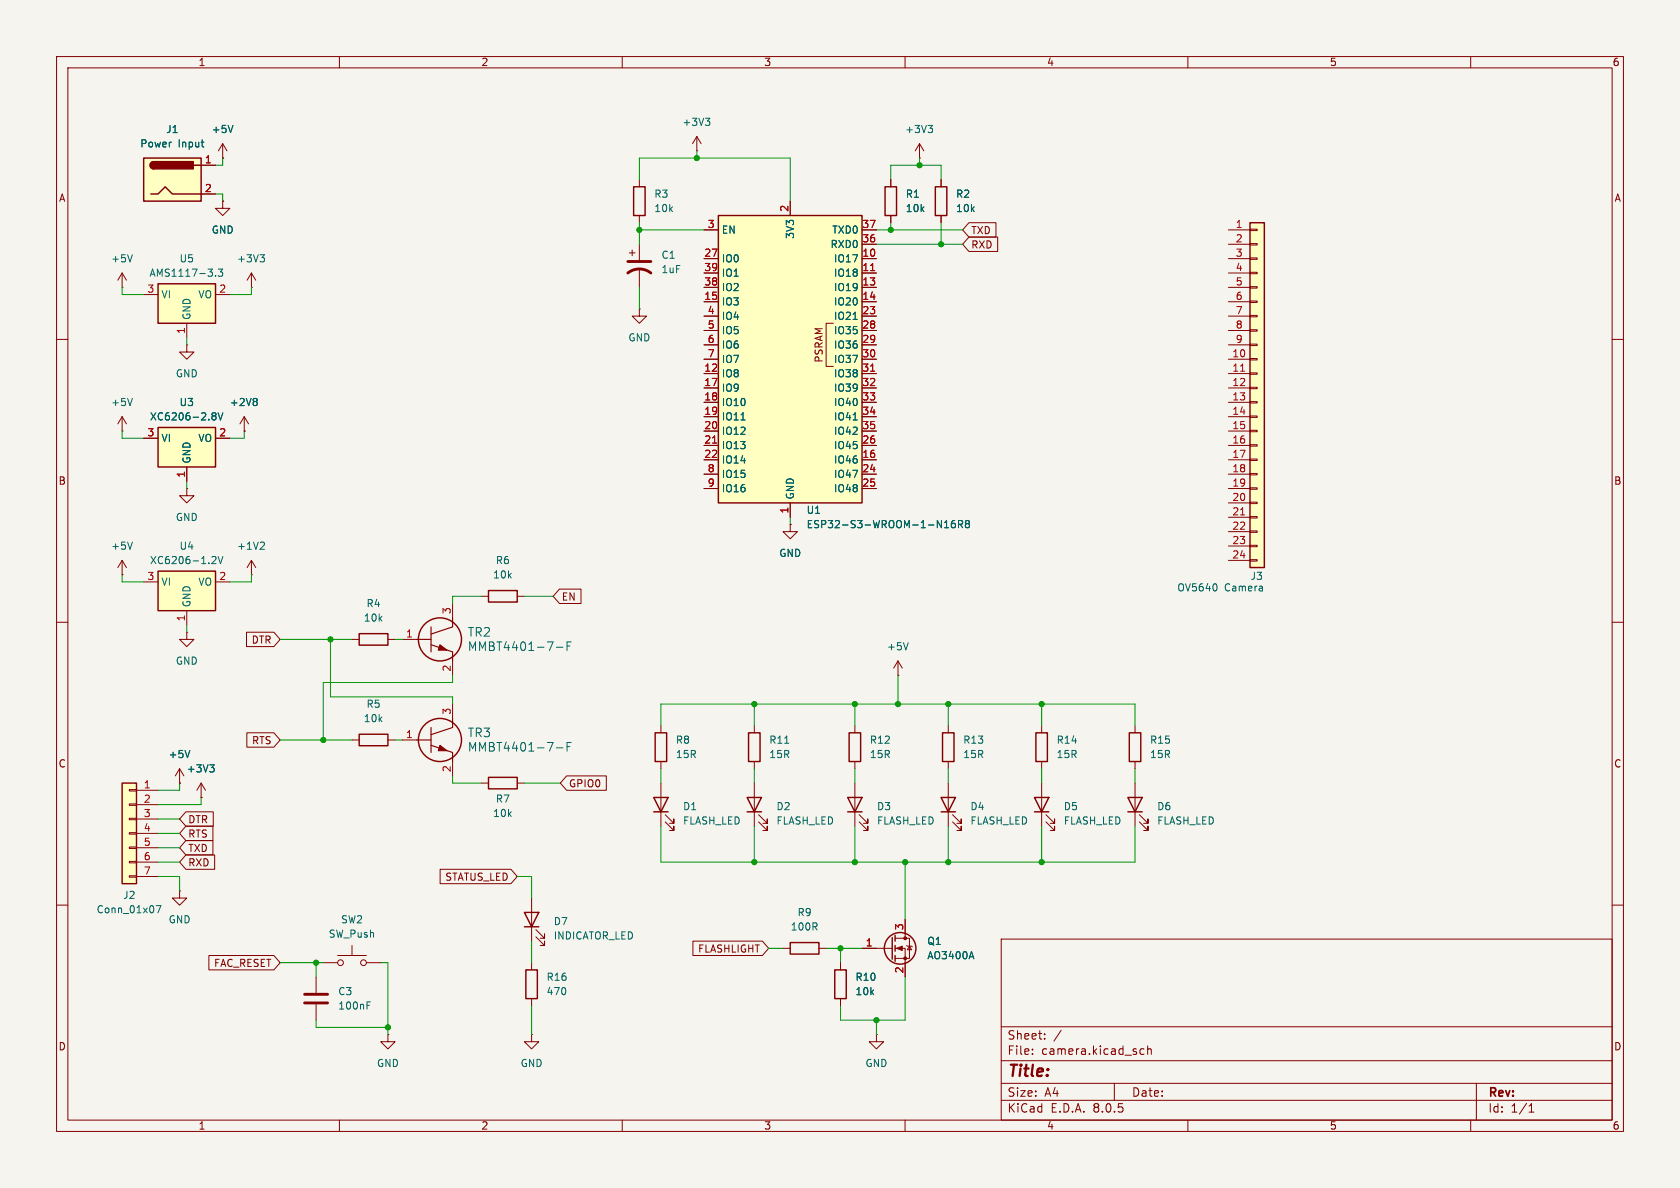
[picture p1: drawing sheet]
<svg xmlns="http://www.w3.org/2000/svg" width="297mm" height="210mm" viewBox="0 0 297 210" stroke-linecap="round" stroke-linejoin="round" font-family="sans-serif">
<path d="M0 0h297v210h-297z" fill="#f5f4ef" stroke="#f5f4ef" stroke-width=".18"/>
<g fill="none" stroke="#840000" stroke-width=".18">
<path d="M10 10h277v190h-277zM12 12h273v186h-273zM60 10v2M110 10v2M160 10v2M210 10v2M260 10v2M113 31.8v1.2M113 38.1v1.3M162.6 27.9h.1M162.6 25.4l-.8 1.3M162.6 25.4v2.5"/>
<path d="M162.6 25.4l.7 1.3M166.4 31.8v1.2M166.4 38.1v1.3M10 60h2M21.6 50.8h.1M21.6 48.3l-.8 1.2M21.6 48.3v2.5M21.6 48.3l.8 1.2M44.4 50.8h.1M44.4 48.3l-.7 1.2M44.4 48.3v2.5M44.4 48.3l.8 1.2"/>
<path d="M111.3 44.7h1M111.8 44.2v1M113 54.6v1.3h1.3l-1.3 1.3-1.2-1.3h1.2M113 54.6h.1M113 43.2v2.8M113 47.5v3.3M285 60h2M139.7 92.7v1.3h1.3l-1.3 1.3-1.3-1.3h1.3M139.7 92.7h.1M10 110h2M285 110h2M71.1 130.8h2.6"/>
<path d="M80 124.5v2.5M80 134.6v2.6M85.1 138.4h1.3M91.4 138.4h1.3M10 160h2M285 160h2M138.4 167.6h1.3M144.8 167.6h1.2M177 166h108v32h-108zM60 198v2M110 198v2M160 198v2"/>
<path d="M177 194.5h108M177 191.5h108M177 187.5h108M177 181.5h108M182.5 186.3v.1M182.5 185.5v.1M184.7 183.6v.1M184.7 182.8v.1M187.6 182.1l-1.3 2M197 191.5v3M202.2 185.5l-.4-.1-.3 .3v.4l.2 .2h.5M202.9 185.5l.2-.1 .4 .1v.9"/>
<path d="M202.9 184.9v1.5M210 198v2M260 198v2M261 191.5v6.5M270.3 196.6h.9M270.3 195.5l.4-.4v1.5"/>
</g>
<g fill="none" stroke="#840000" stroke-width=".25">
<path d="M112 33h2v5.1h-2zM165.4 33h2v5.1h-2zM86.4 137.4h5v2h-5zM139.7 166.6h5.1v2.1h-5.1z"/>
<circle cx="77.8" cy="130.8" r="3.8"/>
</g>
<path d="M164.1 22.2h.8l-.5 .5M164.6 22.7l.3 .2v.3l-.3 .2M23.4 45l-.4 1.3M46 45h.7l-.4 .5M46.5 45.5l.2 .3v.3l-.2 .2M98.4 132.2h1.1M100.2 132h.6M101 131.3h-.8v1.5" fill="none" stroke="#006464" stroke-width=".18"/>
<path d="M73.7 130.8h2.5M76.2 128.6v4.4M76.2 131.7l3.8 1.3v1.6M80 127v1.6l-3.8 1.3" fill="none" stroke="#840000" stroke-width=".2"/>
<path d="M77.8 131.7l1.2 1h-1.5z" fill="#840000" stroke="#840000" stroke-width=".18"/>
<path d="M111 48.3a3.3 3.3 0 0 1 4.1 0M111 46.2h4.1" fill="none" stroke="#840000" stroke-width=".51"/>
<path d="M127 38.1h25.4v50.8h-25.4z" fill="#ffffc2"/>
<path d="M127 38.1h25.4v50.8h-25.4z" fill="none" stroke="#840000" stroke-width=".25"/>
<g fill="none" stroke="#840000" stroke-width=".18">
<path d="M139.7 35.6v2.5M124.5 45.7h2.5M124.5 48.3h2.5M124.5 50.8h2.5M124.5 53.3h2.5M124.5 55.9h2.5M124.5 58.4h2.5M124.5 40.6h2.5M147.3 57.2h-1.3v7.6h1.3M152.4 45.7h2.5M152.4 48.3h2.5M152.4 50.8h2.5"/>
<path d="M152.4 53.3h2.5M152.4 55.9h2.5M152.4 58.4h2.5M152.4 40.6h2.5M152.4 43.2h2.5M124.5 66h2.5M124.5 68.6h2.5M124.5 71.1h2.5M124.5 73.7h2.5M124.5 76.2h2.5M124.5 78.7h2.5M124.5 61h2.5"/>
<path d="M124.5 63.5h2.5M152.4 66h2.5M152.4 68.6h2.5M152.4 71.1h2.5M152.4 73.7h2.5M152.4 76.2h2.5M152.4 78.7h2.5M152.4 61h2.5M152.4 63.5h2.5M124.5 81.3h2.5M124.5 83.8h2.5M124.5 86.4h2.5"/>
<path d="M139.7 88.9v2.5M152.4 81.3h2.5M152.4 83.8h2.5M152.4 86.4h2.5M158.7 119.4h.1M158.7 116.8l-.7 1.3M158.7 116.8v2.6M158.7 116.8l.8 1.3"/>
</g>
<path d="M153.9 47.8h.7M126 78.3h.7M153.9 65.6h.7" fill="none" stroke="#a90000" stroke-width=".18"/>
<path d="M150.8 56.5h.7M131 74.2h.7M150.8 74.2h.7M167 93.3h.7M167 92.4l.3-.4v1.3M168.8 92l-.4 .1a.86 .86 0 0 0 0 1.2l.5-.1v-.5l-.2-.2-.4 .1-.1 .1M169.5 92.7l.6-.1 .1-.2-.1-.3-.6-.1v1.3M169.8 92.7l.4 .6M170.9 92.6l-.2 .2v.4l.2 .1 .4-.1 .1-.2v-.2l-.3-.2M170.9 92.6l-.2-.3 .2-.3h.2l.3 .3-.3 .3M170.9 92.6h.2M160.6 113.6l-.5 1.3" fill="none" stroke="#006464" stroke-width=".18"/>
<path d="M27.9 50.2h10.2v7h-10.2z" fill="#ffffc2"/>
<path d="M27.9 50.2h10.2v7h-10.2zM92.7 161.3h2.5l-1.2 2.5zM92.7 163.8h2.5" fill="none" stroke="#840000" stroke-width=".25"/>
<path d="M25.4 52.1h2.5M33 57.2v2.5M38.1 52.1h2.5M94 158.8v7.6M55.9 172.7v2.8M55.9 177.5v2.8M94.7 165.6l1.6 1.5v-.7v.7h-.8M94.7 164.3l1.6 1.6v-.8v.8h-.8" fill="none" stroke="#840000" stroke-width=".18"/>
<path d="M38.1 48.7v.1M38.6 47.6h.8l-.5 .5 .4 .1v.5l-.2 .1-.5-.1M64.9 177.7h.4M64.9 177.1h.6" fill="none" stroke="#006464" stroke-width=".18"/>
<path d="M53.8 177.3h4.1M53.8 175.8h4.1" fill="none" stroke="#840000" stroke-width=".51"/>
<path d="M27.9 75.6h10.2v7h-10.2z" fill="#ffffc2"/>
<g fill="none" stroke="#840000" stroke-width=".25">
<path d="M156.5 33h2v5.1h-2zM27.9 75.6h10.2v7h-10.2zM86.4 104.4h5v2h-5zM63.5 129.8h5.1v2h-5.1zM115.8 129.5h2.1v5.1h-2.1zM132.3 129.5h2.1v5.1h-2.1zM150.1 129.5h2v5.1h-2zM115.6 141h2.5l-1.3 2.5zM115.6 143.5h2.5M132.1 141h2.5l-1.3 2.5zM132.1 143.5h2.5M149.9 141h2.5l-1.3 2.5z"/>
<path d="M149.9 143.5h2.5M93 171.5h2v5h-2zM147.6 171.5h2v5h-2zM157.7 165.7v3.8M158.2 165.4v1M158.2 167.1v1M158.2 168.9v1"/>
<circle cx="77.8" cy="113" r="3.8"/>
<circle cx="159.1" cy="167.6" r="2.79"/>
</g>
<g fill="none" stroke="#840000" stroke-width=".18">
<path d="M39.4 27.9h.1M39.4 35.6v1.2h1.2l-1.2 1.3-1.3-1.3h1.3M39.4 35.6h.1M39.4 25.4l-.8 1.3M39.4 25.4v2.5M39.4 25.4l.7 1.3M123.2 26.7h.1M123.2 24.1l-.8 1.3M123.2 24.1v2.6M123.2 24.1l.8 1.3M157.5 31.8v1.2M157.5 38.1v1.3"/>
<path d="M25.4 77.5h2.5M38.1 77.5h2.5M43.2 76.2h.1M43.2 73.7l-.8 1.2M43.2 73.7v2.5M43.2 73.7l.7 1.2M33 86.4v1.2h1.3l-1.3 1.3-1.3-1.3h1.3M33 86.4h.1M33 82.6v2.5M33 111.8v1.2h1.3l-1.3 1.3-1.3-1.3h1.3M33 111.8h.1M71.1 113h2.6"/>
<path d="M80 106.7v2.5M80 116.8v2.6M85.1 105.4h1.3M91.4 105.4h1.3M62.2 130.8h1.3M68.6 130.8h1.2M116.8 128.3v1.2M116.8 134.6v1.3M116.8 138.4v7.7M133.3 128.3v1.2M133.3 134.6v1.3M133.3 138.4v7.7"/>
<path d="M151.1 128.3v1.2M151.1 134.6v1.3M151.1 138.4v7.7M117.6 145.3l1.5 1.5v-.7v.7h-.7M117.6 144l1.5 1.5v-.7v.7h-.7M134.1 145.3l1.5 1.5v-.7v.7h-.7M134.1 144l1.5 1.5v-.7v.7h-.7M151.9 145.3l1.5 1.5v-.7v.7h-.7M151.9 144l1.5 1.5v-.7v.7h-.7M57.1 170.2h2.6M59.7 168.9h5.1M62.2 167.1v1.8"/>
<path d="M64.8 170.2h2.5M94 170.2v1.3M94 176.5v1.3M148.6 170.2v1.3M148.6 176.5v1.3M152.4 167.6h5.3M158.2 167.6h1.8v5.1M158.2 165.9h2.6v3.5h-2.6M160 162.6v3.3M160.3 167.1l.1 .2h.8l.1 .1M160.8 167.3l.4 .6h-.8zM68.6 182.9v1.3h1.2l-1.2 1.2-1.3-1.2h1.3"/>
<path d="M68.6 182.9h.1M94 182.9v1.3h1.2l-1.2 1.2-1.3-1.2h1.3M94 182.9h.1M154.9 182.9v1.3h1.3l-1.3 1.2-1.2-1.2h1.2M154.9 182.9h.1"/>
<circle cx="60.2" cy="170.2" r=".51"/>
<circle cx="64.3" cy="170.2" r=".51"/>
</g>
<g fill="none" stroke="#006464" stroke-width=".18">
<path d="M41.2 22.2l-.4 1.2M124.7 20.9h.8l-.4 .5M125.2 21.4l.3 .2v.3l-.3 .3M37.6 73.5h.1M37.6 73h.3l.2 .1 .1 .2-.3 .2M37.7 73.5h.2M37.7 73.5l-.1 .1M37.9 73.5l.3 .3-.1 .3-.2 .1h-.3M38.6 73l.4 1.2 .4-1.2M45.2 70.4l.3 .3-.3 .3 .3 .2v.3l-.3 .2M98.4 114.4h1.1M100.2 114.2h.6"/>
<path d="M101 113.5h-.8v1.5M138.7 131.4h.7M171.7 168.2l.5 1.3"/>
</g>
<g fill="#840000" stroke="#840000" stroke-width=".18">
<path d="M158.5 167.6l1-.3v.7z"/>
<path d="M77.8 114l1.2 .9h-1.5z"/>
<circle cx="160" cy="169.4" r=".25"/>
<circle cx="160" cy="165.9" r=".25"/>
</g>
<path d="M73.7 113h2.5M76.2 110.8v4.4M76.2 114l3.8 1.2v1.6M80 109.2v1.6l-3.8 1.3" fill="none" stroke="#840000" stroke-width=".2"/>
<path d="M21.6 138.4h2.5v17.8h-2.5z" fill="#ffffc2"/>
<g fill="none" stroke="#840000" stroke-width=".18">
<path d="M21.6 99.1l-.8 1.2M21.6 99.1v2.5M21.6 99.1l.8 1.2M21.6 101.6h.1M22.9 139.6h1.2v.2h-1.2zM24.1 139.7h3.8M22.9 154.8h1.2v.3h-1.2zM22.9 152.3h1.2v.2h-1.2zM22.9 149.7h1.2v.3h-1.2zM22.9 147.2h1.2v.2h-1.2zM22.9 144.7h1.2v.2h-1.2zM22.9 142.1h1.2v.3h-1.2z"/>
<path d="M24.1 142.2h3.8M24.1 144.8h3.8M24.1 147.3h3.8M24.1 149.9h3.8M24.1 152.4h3.8M24.1 154.9h3.8M31.7 157.5v1.3h1.3l-1.3 1.2-1.2-1.2h1.2M31.7 157.5h.1"/>
</g>
<path d="M21.6 138.4h2.5v17.8h-2.5z" fill="none" stroke="#840000" stroke-width=".25"/>
<path d="M23.4 95.8l-.4 1.3M27.6 160.1h.9l-.6 1.3" fill="none" stroke="#006464" stroke-width=".18"/>
<path d="M27.9 101h10.2v7h-10.2z" fill="#ffffc2"/>
<path d="M27.9 101h10.2v7h-10.2z" fill="none" stroke="#840000" stroke-width=".25"/>
<g fill="none" stroke="#840000" stroke-width=".18">
<path d="M44.4 99.1l-.7 1.2M44.4 99.1v2.5M44.4 99.1l.8 1.2M25.4 102.9h2.5M33 108v2.5M38.1 102.9h2.5M44.4 101.6h.1M31.7 138.4h.1M31.7 135.9l-.7 1.3M31.7 135.9v2.5M31.7 135.9l.8 1.3M35.6 138.4l-.8 1.3"/>
<path d="M35.6 138.4v2.6M35.6 138.4l.7 1.3M35.6 141h.1"/>
</g>
<path d="M37.5 98.4h.4l.3 .3-.8 .9h.8M38.6 98.4l.4 1.2 .4-1.2M46.5 95.8l.2 .3v.3l-.7 .7h.7M33.6 132.7l-.5 1.2M37.1 135.2h.8l-.5 .5M37.6 135.7l.3 .2v.3l-.3 .3" fill="none" stroke="#006464" stroke-width=".18"/>
<path d="M25.4 27.9h10.2v7.7h-10.2z" fill="#ffffc2"/>
<path d="M25.4 27.9h10.2v7.7h-10.2zM26.7 34.3h1.2l1.3-1.3 1.3 1.3h5.1M27.2 28.6a.64 .64 0 0 0-.7 .6 .64 .64 0 0 0 .7 .6M34.3 29.2h1.3M63.5 112h5.1v2h-5.1zM199.6 129.5h2.1v5.1h-2.1zM182.9 141h2.5l-1.3 2.5zM182.9 143.5h2.5M199.4 141h2.5l-1.2 2.5zM199.4 143.5h2.5" fill="none" stroke="#840000" stroke-width=".25"/>
<g fill="#840000" stroke="#840000" stroke-width=".25">
<path d="M26.7 28.8l.5-.2v1.2a.63 .63 0 0 1-.6-.3 .63 .63 0 0 1 .1-.7z"/>
<path d="M27.2 28.6h7v1.2h-7z"/>
</g>
<path d="M35.6 29.2h2.5M35.6 34.3h2.5M62.2 113h1.3M68.6 113h1.2M184.1 138.4v7.7M200.7 128.3v1.2M200.7 134.6v1.3M200.7 138.4v7.7M184.9 145.3l1.5 1.5v-.7v.7h-.7M184.9 144l1.5 1.5v-.7v.7h-.7M201.4 145.3l1.5 1.5v-.7v.7h-.7M201.4 144l1.5 1.5v-.7v.7h-.7" fill="none" stroke="#840000" stroke-width=".18"/>
<path d="M35.6 25.1h.4M35.9 26h.1" fill="none" stroke="#006464" stroke-width=".18"/>
<path d="M221 39.4h2.5v60.9h-2.5z" fill="#ffffc2"/>
<g fill="none" stroke="#840000" stroke-width=".18">
<path d="M35.6 29.2h2.5M35.6 34.3h2.5M39.4 27.9h.1M39.4 35.6h.1M139.7 35.6v2.5M157.5 31.8v1.2M157.5 38.1v1.3M166.4 31.8v1.2M166.4 38.1v1.3M171.3 39.4h4.8v2.5h-4.8l-1.1-1.3zM124.5 40.6h2.5M124.5 45.7h2.5"/>
<path d="M124.5 48.3h2.5M124.5 50.8h2.5M124.5 53.3h2.5M124.5 55.9h2.5M124.5 58.4h2.5M152.4 40.6h2.5M152.4 43.2h2.5M152.4 45.7h2.5M152.4 48.3h2.5M152.4 50.8h2.5M152.4 53.3h2.5M152.4 55.9h2.5"/>
<path d="M152.4 58.4h2.5M171.3 41.9h5.1v2.6h-5.1l-1.1-1.3zM217.2 40.6h3.8M217.2 43.2h3.8M217.2 45.7h3.8M217.2 48.3h3.8M217.2 50.8h3.8M217.2 53.3h3.8M217.2 55.9h3.8M217.2 58.4h3.8M221 58.3h1.2v.2h-1.2zM221 55.8h1.2v.2h-1.2z"/>
<path d="M221 53.2h1.2v.3h-1.2zM221 50.7h1.2v.2h-1.2zM221 48.1h1.2v.3h-1.2zM221 45.6h1.2v.2h-1.2zM221 43.1h1.2v.2h-1.2zM221 40.5h1.2v.3h-1.2zM21.6 76.2h.1M21.6 73.7l-.8 1.2M21.6 73.7v2.5M21.6 73.7l.8 1.2M25.4 77.5h2.5M33 61v1.2h1.3l-1.3 1.3-1.3-1.3h1.3"/>
<path d="M33 61h.1M38.1 77.5h2.5M43.2 76.2h.1M124.5 63.5h2.5M124.5 66h2.5M124.5 68.6h2.5M124.5 71.1h2.5M124.5 73.7h2.5M124.5 76.2h2.5M124.5 78.7h2.5M124.5 61h2.5M152.4 63.5h2.5"/>
<path d="M152.4 66h2.5M152.4 68.6h2.5M152.4 71.1h2.5M152.4 73.7h2.5M152.4 76.2h2.5M152.4 78.7h2.5M152.4 61h2.5M217.2 63.5h3.8M217.2 66h3.8M217.2 68.6h3.8M217.2 71.1h3.8M217.2 73.7h3.8"/>
<path d="M217.2 76.2h3.8M217.2 78.7h3.8M217.2 61h3.8M221 78.6h1.2v.3h-1.2zM221 76.1h1.2v.2h-1.2zM221 73.5h1.2v.3h-1.2zM221 71h1.2v.2h-1.2zM221 68.5h1.2v.2h-1.2zM221 65.9h1.2v.3h-1.2zM221 63.4h1.2v.2h-1.2zM221 60.8h1.2v.3h-1.2zM33 82.6v2.5"/>
<path d="M124.5 81.3h2.5M124.5 83.8h2.5M124.5 86.4h2.5M139.7 92.7h.1M139.7 88.9v2.5M152.4 81.3h2.5M152.4 83.8h2.5M152.4 86.4h2.5M217.2 81.3h3.8M217.2 83.8h3.8M217.2 86.4h3.8M217.2 88.9h3.8"/>
<path d="M217.2 91.4h3.8M217.2 94h3.8M217.2 96.5h3.8M217.2 99.1h3.8M221 98.9h1.2v.3h-1.2zM221 96.4h1.2v.2h-1.2zM221 93.9h1.2v.2h-1.2zM221 91.3h1.2v.3h-1.2zM221 88.8h1.2v.2h-1.2zM221 86.2h1.2v.3h-1.2zM221 83.7h1.2v.2h-1.2zM221 81.2h1.2v.2h-1.2z"/>
<path d="M43.6 111.8h4.8l1.1 1.2-1.1 1.3h-4.8zM98.9 104.1h3.8v2.6h-3.8l-1.1-1.3zM31.7 138.4h.1M43.6 129.5h4.8l1.1 1.3-1.1 1.3h-4.8zM100.2 137.2h7v2.5h-7l-1.1-1.3zM167.6 128.3v1.2M167.6 134.6v1.3M167.6 138.4v7.7M184.1 128.3v1.2M184.1 134.6v1.3M32.9 143.5h4.8v2.6h-4.8l-1.2-1.3zM32.9 148.6h4.7v2.5h-4.7l-1.2-1.2z"/>
<path d="M32.9 146h4.7v2.6h-4.7l-1.2-1.3zM32.9 151.1h5v2.6h-5l-1.2-1.3zM35.6 141h.1M77.8 153.7h12.5l1.1 1.2-1.1 1.3h-12.5zM168.4 145.3l1.5 1.5v-.7v.7h-.7M168.4 144l1.5 1.5v-.7v.7h-.7M36.9 168.9h11.5l1.1 1.3-1.1 1.3h-11.5zM122.5 166.4h12.3l1.1 1.2-1.1 1.3h-12.3zM148.6 170.2v1.3M148.6 176.5v1.3M152.4 167.6h2.5M160 162.6v2.5"/>
<path d="M160 170.2v2.5"/>
</g>
<path d="M221 39.4h2.5v60.9h-2.5zM166.6 129.5h2.1v5.1h-2.1zM183.1 129.5h2.1v5.1h-2.1zM166.4 141h2.5l-1.3 2.5zM166.4 143.5h2.5" fill="none" stroke="#840000" stroke-width=".25"/>
<path d="M153.9 47.8h.7M126 78.3h.7M153.9 65.6h.7M219.3 65.6h.7M219.3 91h.7" fill="none" stroke="#a90000" stroke-width=".18"/>
<g fill="none" stroke="#006464" stroke-width=".18">
<path d="M35.6 25.1h.4M35.9 26h.1M41.2 22.2l-.4 1.2M150.8 56.5h.7M23.4 70.4l-.4 1.3M37.6 73.5h.1M37.6 73h.3l.2 .1 .1 .2-.3 .2M37.7 73.5h.2M37.7 73.5l-.1 .1M37.9 73.5l.3 .3-.1 .3-.2 .1h-.3M38.6 73l.4 1.2 .4-1.2M45.2 70.4l.3 .3-.3 .3 .3 .2v.3l-.3 .2"/>
<path d="M131 74.2h.7M150.8 74.2h.7M167 93.3h.7M167 92.4l.3-.4v1.3M168.8 92l-.4 .1a.86 .86 0 0 0 0 1.2l.5-.1v-.5l-.2-.2-.4 .1-.1 .1M169.5 92.7l.6-.1 .1-.2-.1-.3-.6-.1v1.3M169.8 92.7l.4 .6M170.9 92.6l-.2 .2v.4l.2 .1 .4-.1 .1-.2v-.2l-.3-.2M170.9 92.6l-.2-.3 .2-.3h.2l.3 .3-.3 .3M170.9 92.6h.2M215 103.3l.2 .4-.2 .6M33.6 132.7l-.5 1.2"/>
<path d="M37.1 135.2h.8l-.5 .5M37.6 135.7l.3 .2v.3l-.3 .3M171.7 168.2l.5 1.3"/>
</g>
<g fill="none" stroke="#009600" stroke-width=".18">
<path d="M38.1 34.3h1.3v1.3M39.4 27.9v1.3h-1.3M113 31.8v-3.9h26.7v7.7M113 39.4v3.8M123.2 26.7v1.2M157.5 31.8v-2.6h8.9v2.6M157.5 39.4v1.2M162.6 27.9v1.3M166.4 39.4v3.8M21.6 50.8v1.3h3.8M33 59.7v1.3M44.4 50.8v1.3h-3.8"/>
<path d="M113 50.8v3.8M113 40.6h11.5M154.9 43.2h15.3M154.9 40.6h15.3M21.6 76.2v1.3h3.8M43.2 76.2v1.3h-2.6M33 85.1v1.3M139.7 91.4v1.3M21.6 101.6v1.3h3.8M33 110.5v1.3M44.4 101.6v1.3h-3.8M49.5 113h12.7"/>
<path d="M58.4 113v10.2h21.6v1.3M69.8 113h1.3M80 119.4v1.3h-22.9v10.1M85.1 105.4h-5.1v1.3M92.7 105.4h5.1M158.7 119.4v5.1M31.7 138.4v1.3h-3.8M49.5 130.8h12.7M69.8 130.8h1.3M80 137.2v1.2h5.1M92.7 138.4h6.4M116.8 128.3v-3.8h83.9v3.8"/>
<path d="M116.8 135.9v2.5M133.3 124.5v3.8M133.3 135.9v2.5M151.1 124.5v3.8M151.1 135.9v2.5M167.6 124.5v3.8M167.6 135.9v2.5M184.1 124.5v3.8M184.1 135.9v2.5M200.7 135.9v2.5M27.9 154.9h3.8v2.6M27.9 152.4h3.8"/>
<path d="M27.9 147.3h3.8M27.9 144.8h3.8M27.9 149.9h3.8M35.6 141v1.2h-7.7M91.4 154.9h2.6v3.9M116.8 146.1v6.3h83.9v-6.3M133.3 146.1v6.3M151.1 146.1v6.3M160 152.4v10.2M167.6 146.1v6.3M184.1 146.1v6.3M49.5 170.2h7.6"/>
<path d="M55.9 170.2v2.5M67.3 170.2h1.3v12.7M94 166.4v3.8M94 177.8v5.1M135.9 167.6h2.5M146 167.6h6.4M148.6 167.6v2.6M160 172.7v7.6h-11.4v-2.5M55.9 180.3v1.3h12.7M154.9 180.3v2.6"/>
</g>
<g fill="#009600" stroke="#009600" stroke-width=".18">
<circle cx="162.6" cy="29.2" r=".46"/>
<circle cx="113" cy="40.6" r=".46"/>
<circle cx="157.5" cy="40.6" r=".46"/>
<circle cx="123.2" cy="27.9" r=".46"/>
<circle cx="166.4" cy="43.2" r=".46"/>
<circle cx="133.3" cy="152.4" r=".46"/>
<circle cx="57.1" cy="130.8" r=".46"/>
<circle cx="55.9" cy="170.2" r=".46"/>
<circle cx="68.6" cy="181.6" r=".46"/>
<circle cx="167.6" cy="152.4" r=".46"/>
<circle cx="148.6" cy="167.6" r=".46"/>
<circle cx="154.9" cy="180.3" r=".46"/>
<circle cx="133.3" cy="124.5" r=".46"/>
<circle cx="151.1" cy="124.5" r=".46"/>
<circle cx="160" cy="152.4" r=".46"/>
<circle cx="151.1" cy="152.4" r=".46"/>
<circle cx="58.4" cy="113" r=".46"/>
<circle cx="158.7" cy="124.5" r=".46"/>
<circle cx="167.6" cy="124.5" r=".46"/>
<circle cx="184.1" cy="152.4" r=".46"/>
<circle cx="184.1" cy="124.5" r=".46"/>
</g>
<text font-size="2.8" fill="#840000" x="178" y="190.9">Title:</text>
<g font-size="2.1" fill="#006464">
<text x="82.6" y="112.8">TR2</text>
<text x="82.6" y="115.3">MMBT4401-7-F</text>
<text x="82.6" y="130.5">TR3</text>
<text x="82.6" y="133.1">MMBT4401-7-F</text>
</g>
<g font-size="2.1" fill="#840000">
<text x="178" y="184">Sheet:</text>
<text x="178" y="186.7">File:</text>
<text x="184.1" y="186.7">camera.kicad_sch</text>
<text x="178" y="196.9">KiCad</text>
<text x="178" y="194.1">Size:</text>
<text x="184.7" y="194.1">A4</text>
<text x="185.7" y="196.9">E.D.A.</text>
<text x="193.3" y="196.9">8.0.5</text>
<text x="200" y="194.1">Date:</text>
<text x="263" y="194.3">Rev:</text>
<text x="263" y="196.9">Id:</text>
<text x="267.1" y="196.9">1/1</text>
</g>
<g font-size="1.8" fill="#840000">
<text x="35" y="11.9">1</text>
<text x="85" y="11.9">2</text>
<text x="135" y="11.9">3</text>
<text x="185" y="11.9">4</text>
<text x="235" y="11.9">5</text>
<text x="285" y="11.9">6</text>
<text x="10.3" y="35.9">A</text>
<text x="285.3" y="35.9">A</text>
<text x="171.6" y="41.6">TXD</text>
<text x="171.6" y="44.1">RXD</text>
<text x="145.7" y="64.2" transform="rotate(-90 145.7 64.2)">PSRAM</text>
<text x="10.3" y="85.9">B</text>
<text x="285.3" y="85.9">B</text>
<text x="99.2" y="106.4">EN</text>
<text x="44.4" y="114">DTR</text>
<text x="44.5" y="131.8">RTS</text>
<text x="10.3" y="135.9">C</text>
<text x="285.3" y="135.9">C</text>
<text x="100.5" y="139.4">GPIO0</text>
<text x="33.2" y="145.7">DTR</text>
<text x="33.2" y="148.3">RTS</text>
<text x="33.2" y="150.8">TXD</text>
<text x="33.2" y="153.4">RXD</text>
<text x="78.6" y="155.9">STATUS_LED</text>
<text x="37.7" y="171.1">FAC_RESET</text>
<text x="123.3" y="168.6">FLASHLIGHT</text>
<text x="10.3" y="185.9">D</text>
<text x="285.3" y="185.9">D</text>
<text x="35" y="199.9">1</text>
<text x="85" y="199.9">2</text>
<text x="135" y="199.9">3</text>
<text x="185" y="199.9">4</text>
<text x="235" y="199.9">5</text>
<text x="285" y="199.9">6</text>
</g>
<g font-size="1.8" fill="#006464">
<text x="29.3" y="23.7">J1</text>
<text x="37.3" y="23.7">+5V</text>
<text x="120.5" y="22.5">+3V3</text>
<text x="159.9" y="23.7">+3V3</text>
<text x="24.7" y="26.3">Power</text>
<text x="31.5" y="26.3">Input</text>
<text x="115.6" y="35.2">R3</text>
<text x="160" y="35.2">R1</text>
<text x="168.9" y="35.2">R2</text>
<text x="37.3" y="41.5">GND</text>
<text x="115.6" y="37.7">10k</text>
<text x="127.5" y="41.5">EN</text>
<text x="147" y="41.5">TXD0</text>
<text x="160" y="37.7">10k</text>
<text x="168.9" y="37.7">10k</text>
<text x="19.6" y="46.6">+5V</text>
<text x="31.6" y="46.6">U5</text>
<text x="41.8" y="46.6">+3V3</text>
<text x="116.8" y="45.9">C1</text>
<text x="127.5" y="46.6">IO0</text>
<text x="140.6" y="42.3" transform="rotate(-90 140.6 42.3)">3V3</text>
<text x="146.7" y="44">RXD0</text>
<text x="147.3" y="46.6">IO17</text>
<text x="26.3" y="49.1">AMS1117-3.3</text>
<text x="28.4" y="52.9">VI</text>
<text x="35" y="52.9">VO</text>
<text x="116.8" y="48.5">1uF</text>
<text x="127.5" y="51.7">IO2</text>
<text x="127.5" y="49.1">IO1</text>
<text x="147.3" y="49.1">IO18</text>
<text x="147.3" y="51.7">IO19</text>
<text x="33.9" y="56.6" transform="rotate(-90 33.9 56.6)">GND</text>
<text x="127.5" y="54.2">IO3</text>
<text x="127.5" y="56.7">IO4</text>
<text x="127.5" y="59.3">IO5</text>
<text x="147.3" y="54.2">IO20</text>
<text x="147.3" y="56.7">IO21</text>
<text x="147.3" y="59.3">IO35</text>
<text x="111" y="60.6">GND</text>
<text x="127.5" y="61.8">IO6</text>
<text x="127.5" y="64.4">IO7</text>
<text x="147.3" y="61.8">IO36</text>
<text x="147.3" y="64.4">IO37</text>
<text x="19.6" y="72">+5V</text>
<text x="31" y="66.9">GND</text>
<text x="31.6" y="72">U3</text>
<text x="40.5" y="72">+2V8</text>
<text x="127.5" y="66.9">IO8</text>
<text x="127.5" y="69.4">IO9</text>
<text x="127.5" y="72">IO10</text>
<text x="147.3" y="66.9">IO38</text>
<text x="147.3" y="69.4">IO39</text>
<text x="147.3" y="72">IO40</text>
<text x="26.4" y="74.5">XC6206-2.8V</text>
<text x="127.5" y="74.5">IO11</text>
<text x="127.5" y="77.1">IO12</text>
<text x="147.3" y="74.5">IO41</text>
<text x="147.3" y="77.1">IO42</text>
<text x="28.4" y="78.3">VI</text>
<text x="33.9" y="82" transform="rotate(-90 33.9 82)">GND</text>
<text x="35" y="78.3">VO</text>
<text x="127.5" y="79.6">IO13</text>
<text x="127.5" y="82.1">IO14</text>
<text x="147.3" y="82.1">IO46</text>
<text x="147.3" y="79.6">IO45</text>
<text x="127.5" y="84.7">IO15</text>
<text x="127.5" y="87.2">IO16</text>
<text x="140.6" y="88.4" transform="rotate(-90 140.6 88.4)">GND</text>
<text x="147.3" y="84.7">IO47</text>
<text x="147.3" y="87.2">IO48</text>
<text x="31" y="92.3">GND</text>
<text x="142.5" y="91">U1</text>
<text x="142.5" y="93.6">ESP32-S3-WROOM-1-N16R8</text>
<text x="19.6" y="97.4">+5V</text>
<text x="26.4" y="99.9">XC6206-1.2V</text>
<text x="31.6" y="97.4">U4</text>
<text x="41.8" y="97.4">+1V2</text>
<text x="87.6" y="99.9">R6</text>
<text x="137.7" y="98.7">GND</text>
<text x="28.4" y="103.7">VI</text>
<text x="33.9" y="107.4" transform="rotate(-90 33.9 107.4)">GND</text>
<text x="35" y="103.7">VO</text>
<text x="64.7" y="107.5">R4</text>
<text x="87.1" y="102.5">10k</text>
<text x="208" y="104.7">OV5640</text>
<text x="216.5" y="104.7">Camera</text>
<text x="221" y="102.7">J3</text>
<text x="64.2" y="110.1">10k</text>
<text x="31" y="117.7">GND</text>
<text x="156.7" y="115.2">+5V</text>
<text x="64.7" y="125.3">R5</text>
<text x="64.2" y="127.9">10k</text>
<text x="119.4" y="131.7">R8</text>
<text x="135.9" y="131.7">R11</text>
<text x="153.7" y="131.7">R12</text>
<text x="170.2" y="131.7">R13</text>
<text x="186.7" y="131.7">R14</text>
<text x="203.2" y="131.7">R15</text>
<text x="29.7" y="134.2">+5V</text>
<text x="32.9" y="136.8">+3V3</text>
<text x="119.4" y="134.2">15R</text>
<text x="135.9" y="134.2">15R</text>
<text x="153.7" y="134.2">15R</text>
<text x="170.2" y="134.2">15R</text>
<text x="186.7" y="134.2">15R</text>
<text x="203.2" y="134.2">15R</text>
<text x="87.6" y="142.1">R7</text>
<text x="120.7" y="143.4">D1</text>
<text x="137.2" y="143.4">D2</text>
<text x="154.9" y="143.4">D3</text>
<text x="171.5" y="143.4">D4</text>
<text x="188" y="143.4">D5</text>
<text x="204.5" y="143.4">D6</text>
<text x="87.1" y="144.6">10k</text>
<text x="120.7" y="146">FLASH_LED</text>
<text x="137.2" y="146">FLASH_LED</text>
<text x="154.9" y="146">FLASH_LED</text>
<text x="171.5" y="146">FLASH_LED</text>
<text x="188" y="146">FLASH_LED</text>
<text x="204.5" y="146">FLASH_LED</text>
<text x="17" y="161.6">Conn_01x07</text>
<text x="21.7" y="159.1">J2</text>
<text x="29.7" y="163.4">GND</text>
<text x="58" y="166">SW_Push</text>
<text x="60.2" y="163.4">SW2</text>
<text x="97.8" y="163.7">D7</text>
<text x="97.8" y="166.3">INDICATOR_LED</text>
<text x="139.7" y="164.7">100R</text>
<text x="140.9" y="162.2">R9</text>
<text x="163.8" y="167.2">Q1</text>
<text x="96.5" y="173.6">R16</text>
<text x="151.1" y="173.6">R10</text>
<text x="163.8" y="169.8">AO3400A</text>
<text x="59.7" y="176.1">C3</text>
<text x="59.7" y="178.7">100nF</text>
<text x="96.5" y="176.1">470</text>
<text x="151.1" y="176.1">10k</text>
<text x="66.5" y="188.8">GND</text>
<text x="91.9" y="188.8">GND</text>
<text x="152.9" y="188.8">GND</text>
</g>
<g font-size="1.8" fill="#a90000">
<text x="36.1" y="29">1</text>
<text x="36.1" y="34">2</text>
<text x="125" y="40.4">3</text>
<text x="139.4" y="37.5" transform="rotate(-90 139.4 37.5)">2</text>
<text x="152.4" y="40.4">37</text>
<text x="218.4" y="40.4">1</text>
<text x="124.4" y="45.5">27</text>
<text x="152.4" y="45.5">10</text>
<text x="152.4" y="42.9">36</text>
<text x="218.4" y="42.9">2</text>
<text x="218.4" y="45.5">3</text>
<text x="26" y="51.8">3</text>
<text x="38.7" y="51.8">2</text>
<text x="124.4" y="53.1">15</text>
<text x="124.4" y="50.5">38</text>
<text x="124.4" y="48">39</text>
<text x="152.4" y="48">11</text>
<text x="152.4" y="50.5">13</text>
<text x="152.4" y="53.1">14</text>
<text x="218.4" y="48">4</text>
<text x="218.4" y="50.5">5</text>
<text x="218.4" y="53.1">6</text>
<text x="32.8" y="59.1" transform="rotate(-90 32.8 59.1)">1</text>
<text x="125" y="55.6">4</text>
<text x="125" y="58.2">5</text>
<text x="152.4" y="55.6">23</text>
<text x="152.4" y="58.2">28</text>
<text x="218.4" y="55.6">7</text>
<text x="218.4" y="58.2">8</text>
<text x="124.4" y="65.8">12</text>
<text x="125" y="60.7">6</text>
<text x="125" y="63.2">7</text>
<text x="152.4" y="60.7">29</text>
<text x="152.4" y="63.2">30</text>
<text x="152.4" y="65.8">31</text>
<text x="217.8" y="63.2">10</text>
<text x="217.8" y="65.8">11</text>
<text x="218.4" y="60.7">9</text>
<text x="124.4" y="68.3">17</text>
<text x="124.4" y="70.9">18</text>
<text x="152.4" y="68.3">32</text>
<text x="152.4" y="70.9">33</text>
<text x="217.8" y="68.3">12</text>
<text x="217.8" y="70.9">13</text>
<text x="26" y="77.2">3</text>
<text x="38.7" y="77.2">2</text>
<text x="124.4" y="73.4">19</text>
<text x="124.4" y="75.9">20</text>
<text x="152.4" y="73.4">34</text>
<text x="152.4" y="75.9">35</text>
<text x="217.8" y="73.4">14</text>
<text x="217.8" y="75.9">15</text>
<text x="124.4" y="78.5">21</text>
<text x="124.4" y="81">22</text>
<text x="125" y="83.6">8</text>
<text x="152.4" y="81">16</text>
<text x="152.4" y="83.6">24</text>
<text x="152.4" y="78.5">26</text>
<text x="217.8" y="78.5">16</text>
<text x="217.8" y="81">17</text>
<text x="217.8" y="83.6">18</text>
<text x="32.8" y="84.5" transform="rotate(-90 32.8 84.5)">1</text>
<text x="125" y="86.1">9</text>
<text x="152.4" y="86.1">25</text>
<text x="217.8" y="86.1">19</text>
<text x="217.8" y="88.6">20</text>
<text x="139.4" y="90.9" transform="rotate(-90 139.4 90.9)">1</text>
<text x="217.8" y="91.2">21</text>
<text x="217.8" y="93.7">22</text>
<text x="217.8" y="96.3">23</text>
<text x="217.8" y="98.8">24</text>
<text x="26" y="102.6">3</text>
<text x="38.7" y="102.6">2</text>
<text x="32.8" y="109.9" transform="rotate(-90 32.8 109.9)">1</text>
<text x="71.7" y="112.8">1</text>
<text x="79.8" y="108.7" transform="rotate(-90 79.8 108.7)">3</text>
<text x="79.8" y="118.8" transform="rotate(-90 79.8 118.8)">2</text>
<text x="71.7" y="130.6">1</text>
<text x="79.8" y="126.4" transform="rotate(-90 79.8 126.4)">3</text>
<text x="79.8" y="136.6" transform="rotate(-90 79.8 136.6)">2</text>
<text x="25.3" y="139.4">1</text>
<text x="25.3" y="142">2</text>
<text x="25.3" y="144.5">3</text>
<text x="25.3" y="147.1">4</text>
<text x="25.3" y="149.6">5</text>
<text x="25.3" y="152.1">6</text>
<text x="25.3" y="154.7">7</text>
<text x="153" y="167.4">1</text>
<text x="159.8" y="164.5" transform="rotate(-90 159.8 164.5)">3</text>
<text x="159.8" y="172.2" transform="rotate(-90 159.8 172.2)">2</text>
</g>
</svg>
